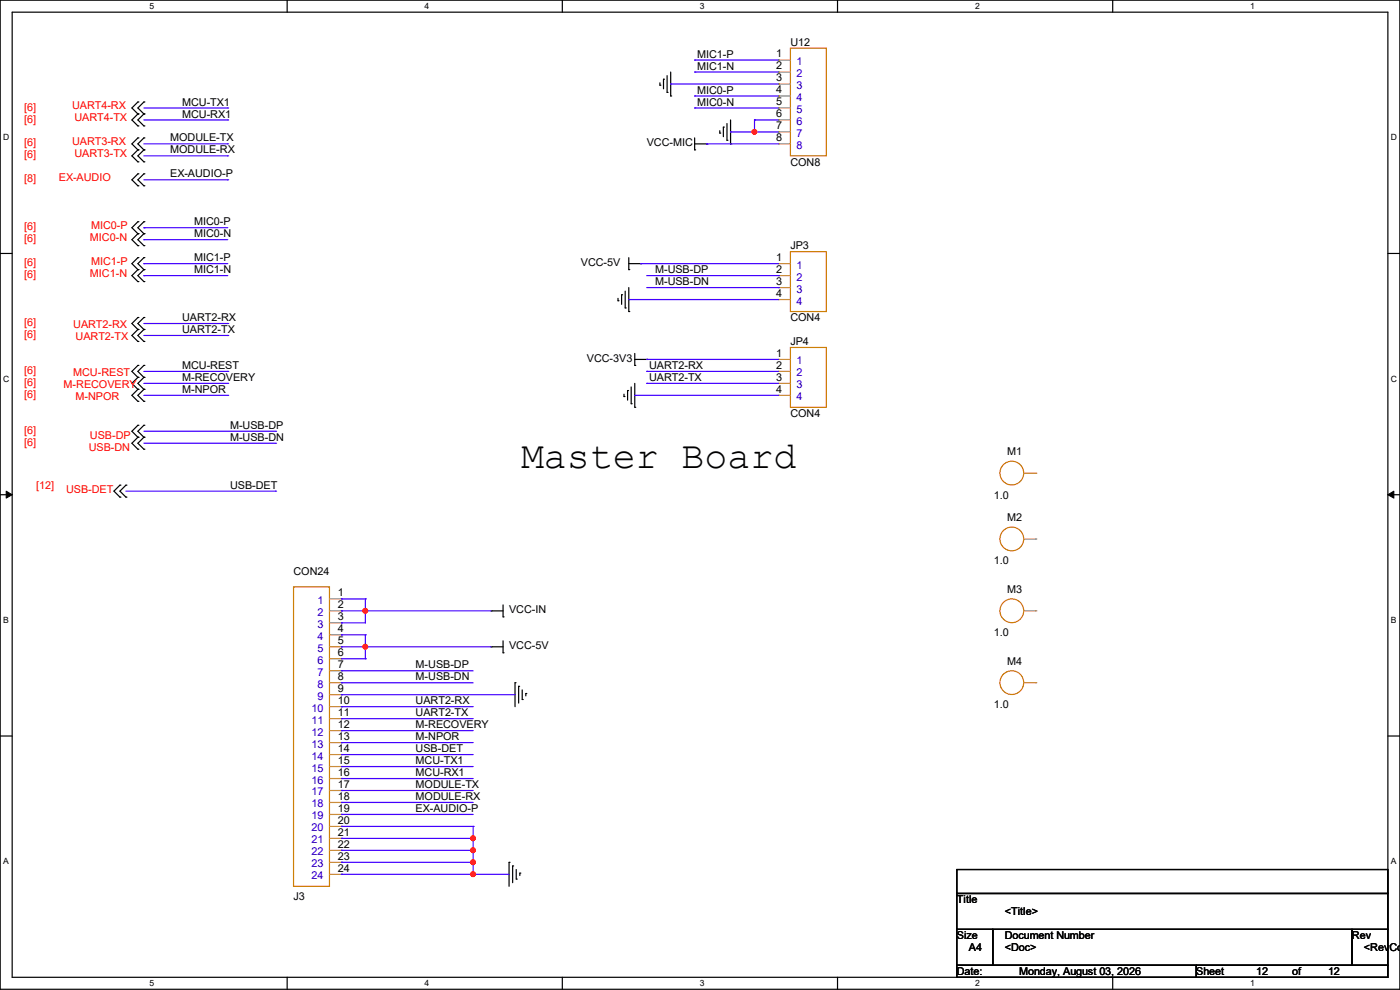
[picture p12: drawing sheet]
<svg xmlns="http://www.w3.org/2000/svg" width="297mm" height="210mm" viewBox="0 0 297 210" stroke-linecap="round" stroke-linejoin="round" font-family="sans-serif">
<g fill="none" stroke="#000" stroke-width=".25">
<path d="M0 0h297v209.8h-297zM2.6 2.6h291.8v204.7h-291.8zM60.9 0v2.6M119.3 0v2.6M140 18.1h.1M140 17.6v.5M140.8 16.8h.1M140.8 16.8v2M141.5 19.6h.1M141.5 16v3.6M142.3 15.3v5.1M177.7 0v2.6"/>
<path d="M236.1 0v2.6M29.3 24.2h.1M29.3 21.6h.1M29.3 26.7h.1M29.3 31.8h.1M29.3 29.3h.1M29.3 34.3h.1M29.3 39.4h.1M29.3 36.9h.1M29.3 21.6l-1.3 1.3 1.3 1.3M29.3 24.2l-1.3 1.2 1.3 1.3M29.3 29.3l-1.3 1.2 1.3 1.3"/>
<path d="M29.3 31.8l-1.3 1.3 1.3 1.2M29.3 36.9l-1.3 1.2 1.3 1.3M30.5 24.2h.1M30.5 21.6h.1M30.5 26.7h.1M30.5 31.8h.1M30.5 29.3h.1M30.5 34.3h.1M30.5 39.4h.1M30.5 36.9h.1M30.5 21.6l-1.2 1.3 1.2 1.3M30.5 24.2l-1.2 1.2 1.2 1.3"/>
<path d="M30.5 29.3l-1.2 1.2 1.2 1.3M30.5 31.8l-1.2 1.3 1.2 1.2M30.5 36.9l-1.2 1.2 1.2 1.3M142.3 20.4h.1M147.4 31.8h.1M147.4 30.5h2.5M147.4 29.3v2.5M149.9 30.5h.1M152.7 28.2h.1M152.7 27.7v.5M153.5 27h.1M153.5 27v2"/>
<path d="M154.2 29.8h.1M154.2 26.2v3.6M155 30.5h.1M155 25.4v5.1M0 53.8h2.6M29.3 49.6h.1M29.3 47h.1M29.3 52.1h.1M29.3 57.2h.1M29.3 54.7h.1M29.3 59.7h.1M29.3 47l-1.3 1.3 1.3 1.3"/>
<path d="M29.3 49.6l-1.3 1.2 1.3 1.3M29.3 54.7l-1.3 1.2 1.3 1.3M29.3 57.2l-1.3 1.3 1.3 1.2M30.5 49.6h.1M30.5 47h.1M30.5 52.1h.1M30.5 57.2h.1M30.5 54.7h.1M30.5 59.7h.1M30.5 47l-1.2 1.3 1.2 1.3M30.5 49.6l-1.2 1.2 1.2 1.3M30.5 54.7l-1.2 1.2 1.2 1.3"/>
<path d="M30.5 57.2l-1.2 1.3 1.2 1.2M133.4 57.2h.1M133.4 55.9h2.5M133.4 54.7v2.5M135.9 55.9h.1M294.4 53.8h2.6M29.3 67.4h.1M29.3 69.9h.1M29.3 72.4h.1M29.3 77.5h.1M29.3 67.4l-1.3 1.2 1.3 1.3M29.3 69.9l-1.3 1.3 1.3 1.2"/>
<path d="M29.3 77.5l-1.3 1.3 1.3 1.3M30.5 67.4h.1M30.5 69.9h.1M30.5 72.4h.1M30.5 77.5h.1M30.5 67.4l-1.2 1.2 1.2 1.3M30.5 69.9l-1.2 1.3 1.2 1.2M30.5 77.5l-1.2 1.3 1.2 1.3M131.1 63.8h.1M131.1 63.3v.5M131.9 62.5h.1M131.9 62.5v2.1"/>
<path d="M132.6 65.3h.1M132.6 61.8v3.5M133.4 66.1h.1M133.4 61v5.1M134.7 77.5h.1M134.7 76.2h2.5M134.7 75v2.5M137.2 76.2h.1M29.3 80.1h.1M29.3 82.6h.1M29.3 85.1h.1M29.3 90.2h.1"/>
<path d="M29.3 92.8h.1M29.3 95.3h.1M29.3 80.1l-1.3 1.2 1.3 1.3M29.3 82.6l-1.3 1.3 1.3 1.2M29.3 90.2l-1.3 1.3 1.3 1.3M29.3 92.8l-1.3 1.2 1.3 1.3M30.5 80.1h.1M30.5 82.6h.1M30.5 85.1h.1M30.5 90.2h.1M30.5 92.8h.1M30.5 95.3h.1"/>
<path d="M30.5 80.1l-1.2 1.2 1.2 1.3M30.5 82.6l-1.2 1.3 1.2 1.2M30.5 90.2l-1.2 1.3 1.2 1.3M30.5 92.8l-1.2 1.2 1.2 1.3M132.4 84.1h.1M132.4 83.6v.5M133.1 82.8h.1M133.1 82.8v2.1M133.9 85.6h.1M133.9 82.1v3.5M134.7 86.4h.1M134.7 81.3v5.1"/>
<path d="M0 104.9h2.6M25.4 102.9h.1M25.4 105.5h.1M25.4 102.9l-1.2 1.3 1.2 1.3M26.7 102.9h.1M26.7 105.5h.1M26.7 102.9l-1.3 1.3 1.3 1.3M294.4 104.9h2.6M104.2 129.6h.1M104.2 137.2h.1M104.2 129.6h2.5M104.2 137.2h2.5"/>
<path d="M106.7 130.9h.1M106.7 138.5h.1M106.7 128.3v2.6M106.7 135.9v2.6M0 156.1h2.6M109.3 144.8h.1M109.3 144.8v5.1M110 145.6h.1M110 145.6v3.5M110.8 148.4h.1M110.8 146.3v2.1M111.5 147.1h.1"/>
<path d="M111.5 147.1v.5M294.4 156.1h2.6M108 182.9h.1M108 182.9v5.1M108.8 183.7h.1M108.8 183.7v3.5M109.5 186.5h.1M109.5 184.4v2.1M110.3 185.2h.1M110.3 185.2v.5M203 184.4h91.4v5.1h-91.4zM203 189.5h91.4v7.6h-91.4z"/>
<path d="M203 197.1h7.6v7.7h-7.6zM210.6 197.1h76.2v7.7h-76.2zM286.8 197.1h7.6v7.7h-7.6zM60.9 207.3v2.5M119.3 207.3v2.5M177.7 207.3v2.5M203 204.8h50.8v2.5h-50.8zM236.1 207.3v2.5M253.8 204.8h40.6v2.5h-40.6z"/>
</g>
<path d="M1.3 104.2l1.3 .7-1.3 .8zM294.4 104.9l1.3-.7v1.5z" fill="#000"/>
<path d="M1.3 104.2l1.3 .7-1.3 .8zM294.4 104.9l1.3-.7v1.5z" fill="none" stroke="#000" stroke-width=".21"/>
<g fill="none" stroke="#cc8006" stroke-width=".25">
<path d="M167.7 10.2h7.6v22.9h-7.6zM167.7 53.4h7.6v12.7h-7.6zM167.7 73.7h7.6v12.7h-7.6zM62.3 124.5h7.6v63.5h-7.6z"/>
<circle cx="214.7" cy="100.4" r="2.52"/>
<circle cx="214.7" cy="114.3" r="2.52"/>
<circle cx="214.7" cy="129.6" r="2.52"/>
<circle cx="214.7" cy="144.8" r="2.52"/>
</g>
<g fill="none" stroke="#a84" stroke-width=".25">
<path d="M165.1 12.7h.1M165.1 15.3h.1M165.1 17.8h.1M165.1 12.7h2.6M165.1 15.3h2.6M165.1 17.8h2.6M165.1 20.4h.1M165.1 22.9h.1M165.1 25.4h.1M165.1 28h.1M165.1 30.5h.1M165.1 20.4h2.6"/>
<path d="M165.1 22.9h2.6M165.1 25.4h2.6M165.1 28h2.6M165.1 30.5h2.6M165.1 55.9h.1M165.1 58.5h.1M165.1 55.9h2.6M165.1 58.5h2.6M165.1 61h.1M165.1 63.5h.1M165.1 76.2h.1M165.1 78.8h.1"/>
<path d="M165.1 61h2.6M165.1 63.5h2.6M165.1 76.2h2.6M165.1 78.8h2.6M165.1 81.3h.1M165.1 83.9h.1M165.1 81.3h2.6M165.1 83.9h2.6M217.2 100.4h2.6M217.2 114.3h2.6M219.8 100.4h.1M219.8 114.3h.1"/>
<path d="M69.9 127h2.5M69.9 129.6h2.5M69.9 132.1h2.5M69.9 134.7h2.5M69.9 137.2h2.5M69.9 139.7h2.5M72.4 127h.1M72.4 129.6h.1M72.4 132.1h.1M72.4 134.7h.1M72.4 137.2h.1M72.4 139.7h.1"/>
<path d="M217.2 129.6h2.6M219.8 129.6h.1M69.9 142.3h2.5M69.9 144.8h2.5M69.9 147.4h2.5M69.9 149.9h2.5M69.9 152.4h2.5M69.9 155h2.5M69.9 157.5h2.5M72.4 142.3h.1M72.4 144.8h.1M72.4 147.4h.1"/>
<path d="M72.4 149.9h.1M72.4 152.4h.1M72.4 155h.1M72.4 157.5h.1M217.2 144.8h2.6M219.8 144.8h.1M69.9 160.1h2.5M69.9 162.6h2.5M69.9 165.1h2.5M69.9 167.7h2.5M69.9 170.2h2.5M69.9 172.8h2.5"/>
<path d="M69.9 175.3h2.5M69.9 177.8h2.5M72.4 160.1h.1M72.4 162.6h.1M72.4 165.1h.1M72.4 167.7h.1M72.4 170.2h.1M72.4 172.8h.1M72.4 175.3h.1M72.4 177.8h.1M69.9 180.4h2.5M69.9 182.9h2.5"/>
<path d="M69.9 185.5h2.5M72.4 180.4h.1M72.4 182.9h.1M72.4 185.5h.1"/>
</g>
<g fill="none" stroke="#4200ff" stroke-width=".25">
<path d="M142.3 17.8h.1M142.3 17.8h22.8M147.4 12.7h.1M147.4 15.3h.1M147.4 12.7h17.7M147.4 15.3h17.7M30.5 22.9h17.8M30.5 25.4h17.8M30.5 30.5h17.8M30.5 33.1h17.8M30.5 38.1h17.8M48.3 22.9h.1"/>
<path d="M48.3 25.4h.1M48.3 30.5h.1M48.3 33.1h.1M48.3 38.1h.1M147.4 20.4h.1M147.4 22.9h.1M147.4 22.9h17.7M147.4 20.4h17.7M149.9 30.5h.1M149.9 30.5h15.2M155 28h.1M155 28h5.1"/>
<path d="M30.5 48.3h.1M30.5 50.8h.1M30.5 55.9h.1M30.5 58.5h.1M30.5 55.9h17.8M30.5 48.3h17.8M30.5 50.8h17.8M30.5 58.5h17.8M135.9 55.9h.1M135.9 55.9h29.2M133.4 63.5h.1M133.4 63.5h31.7"/>
<path d="M137.2 76.2h.1M137.2 76.2h27.9M134.7 83.9h.1M134.7 83.9h30.4"/>
</g>
<circle cx="160" cy="28" r=".49" fill="#f00"/>
<circle cx="160" cy="28" r=".49" fill="none" stroke="#f00" stroke-width=".25"/>
<g fill="none" stroke="#4200ff" stroke-width=".25">
<path d="M160.1 25.4h.1M160.1 28h.1M160.1 25.4h5M160.1 25.4v2.6M160.1 28h5M137.2 58.5h27.9M165.1 58.5h.1M30.5 68.6h17.8M30.5 71.2h17.8M30.5 78.8h17.8M48.3 68.6h.1M48.3 71.2h.1"/>
<path d="M48.3 78.8h.1M137.2 78.8h.1M137.2 78.8h27.9M137.2 61h27.9M165.1 61h.1M30.5 81.3h17.8M30.5 83.9h17.8M30.5 91.5h28M30.5 94h28M48.3 81.3h.1M48.3 83.9h.1M58.5 91.5h.1"/>
<path d="M58.5 94h.1M137.2 81.3h.1M137.2 81.3h27.9M72.4 127h.1M72.4 129.6h.1M72.4 127h5.1M77.5 127h.1M77.5 127v2.6h-5.1"/>
</g>
<circle cx="77.5" cy="129.6" r=".49" fill="#f00"/>
<circle cx="77.5" cy="129.6" r=".49" fill="none" stroke="#f00" stroke-width=".25"/>
<path d="M72.4 132.1h.1M72.4 134.7h.1M72.4 137.2h.1M72.4 134.7h5.1M72.4 137.2h31.8M77.5 129.6h.1M77.5 134.7h.1M77.5 137.2h.1M77.5 129.6h26.7M77.5 129.6v2.5h-5.1M77.5 134.7v2.5" fill="none" stroke="#4200ff" stroke-width=".25"/>
<circle cx="77.5" cy="137.2" r=".49" fill="#f00"/>
<circle cx="77.5" cy="137.2" r=".49" fill="none" stroke="#f00" stroke-width=".25"/>
<path d="M72.4 175.3h.1M72.4 177.8h.1M72.4 175.3h28M100.4 175.3h.1M100.4 175.3v2.5h-28" fill="none" stroke="#4200ff" stroke-width=".25"/>
<circle cx="100.4" cy="177.8" r=".49" fill="#f00"/>
<circle cx="100.4" cy="177.8" r=".49" fill="none" stroke="#f00" stroke-width=".25"/>
<path d="M100.4 177.8h.1M100.4 177.8v2.6h-28M72.4 180.4h.1" fill="none" stroke="#4200ff" stroke-width=".25"/>
<circle cx="100.4" cy="180.4" r=".49" fill="#f00"/>
<circle cx="100.4" cy="180.4" r=".49" fill="none" stroke="#f00" stroke-width=".25"/>
<path d="M72.4 182.9h.1M100.4 180.4h.1M100.4 180.4v2.5h-28" fill="none" stroke="#4200ff" stroke-width=".25"/>
<circle cx="100.4" cy="182.9" r=".49" fill="#f00"/>
<circle cx="100.4" cy="182.9" r=".49" fill="none" stroke="#f00" stroke-width=".25"/>
<path d="M72.4 185.5h.1M100.4 182.9h.1M100.4 182.9v2.6h-28" fill="none" stroke="#4200ff" stroke-width=".25"/>
<circle cx="100.4" cy="185.4" r=".49" fill="#f00"/>
<circle cx="100.4" cy="185.4" r=".49" fill="none" stroke="#f00" stroke-width=".25"/>
<g fill="none" stroke="#4200ff" stroke-width=".25">
<path d="M26.7 104.2h31.8M58.5 104.2h.1M72.4 139.7h5.1M77.5 139.7h.1M77.5 137.2h.1M77.5 137.2v2.5M72.4 142.3h.1M72.4 144.8h.1M72.4 147.4h.1M72.4 149.9h.1M72.4 152.4h.1M72.4 155h.1"/>
<path d="M72.4 157.5h.1M72.4 142.3h28M72.4 144.8h28M72.4 147.4h36.9M72.4 149.9h28M72.4 152.4h28M72.4 155h28M72.4 157.5h28M72.4 160.1h.1M72.4 162.6h.1M72.4 165.1h.1M72.4 167.7h.1"/>
<path d="M72.4 170.2h.1M72.4 172.8h.1M72.4 160.1h28M72.4 162.6h28M72.4 165.1h28M72.4 167.7h28M72.4 170.2h28M72.4 172.8h28M100.4 185.5h.1M100.4 185.5h7.6"/>
</g>
<circle cx="160" cy="28" r=".49" fill="#f00"/>
<circle cx="160" cy="28" r=".49" fill="none" stroke="#f00" stroke-width=".25"/>
<circle cx="77.5" cy="129.6" r=".49" fill="#f00"/>
<circle cx="77.5" cy="129.6" r=".49" fill="none" stroke="#f00" stroke-width=".25"/>
<circle cx="77.5" cy="137.2" r=".49" fill="#f00"/>
<circle cx="77.5" cy="137.2" r=".49" fill="none" stroke="#f00" stroke-width=".25"/>
<circle cx="100.4" cy="177.8" r=".49" fill="#f00"/>
<circle cx="100.4" cy="177.8" r=".49" fill="none" stroke="#f00" stroke-width=".25"/>
<circle cx="100.4" cy="180.4" r=".49" fill="#f00"/>
<circle cx="100.4" cy="180.4" r=".49" fill="none" stroke="#f00" stroke-width=".25"/>
<circle cx="100.4" cy="182.9" r=".49" fill="#f00"/>
<circle cx="100.4" cy="182.9" r=".49" fill="none" stroke="#f00" stroke-width=".25"/>
<circle cx="100.4" cy="185.4" r=".49" fill="#f00"/>
<circle cx="100.4" cy="185.4" r=".49" fill="none" stroke="#f00" stroke-width=".25"/>
<text font-size="8.1" x="110.5" y="99.3">Master Board</text>
<g font-size="2.3">
<text x="167.7" y="9.7">U12</text>
<text x="147.9" y="12.2">MIC1-P</text>
<text x="147.9" y="14.8">MIC1-N</text>
<text x="164.6" y="12.2">1</text>
<text x="164.6" y="14.7">2</text>
<text x="164.6" y="17.3">3</text>
<text x="38.7" y="22.4">MCU-TX1</text>
<text x="147.9" y="19.9">MIC0-P</text>
<text x="147.9" y="22.4">MIC0-N</text>
<text x="164.6" y="19.8">4</text>
<text x="164.6" y="22.4">5</text>
<text x="38.7" y="24.9">MCU-RX1</text>
<text x="164.6" y="24.9">6</text>
<text x="164.6" y="27.4">7</text>
<text x="164.6" y="30">8</text>
<text x="36.1" y="30">MODULE-TX</text>
<text x="36.1" y="32.6">MODULE-RX</text>
<text x="137.2" y="31.1">VCC-MIC</text>
<text x="167.7" y="35.1">CON8</text>
<text x="36.1" y="37.6">EX-AUDIO-P</text>
<text x="41.2" y="47.8">MIC0-P</text>
<text x="41.2" y="50.3">MIC0-N</text>
<text x="167.7" y="52.9">JP3</text>
<text x="41.2" y="55.4">MIC1-P</text>
<text x="41.2" y="58">MIC1-N</text>
<text x="123.2" y="56.5">VCC-5V</text>
<text x="139" y="58">M-USB-DP</text>
<text x="164.6" y="55.4">1</text>
<text x="164.6" y="57.9">2</text>
<text x="139" y="60.5">M-USB-DN</text>
<text x="164.6" y="60.5">3</text>
<text x="164.6" y="63">4</text>
<text x="38.7" y="68.1">UART2-RX</text>
<text x="38.7" y="70.7">UART2-TX</text>
<text x="167.7" y="68.2">CON4</text>
<text x="124.5" y="76.8">VCC-3V3</text>
<text x="164.6" y="75.7">1</text>
<text x="167.7" y="73.2">JP4</text>
<text x="38.7" y="78.3">MCU-REST</text>
<text x="38.7" y="80.8">M-RECOVERY</text>
<text x="38.7" y="83.4">M-NPOR</text>
<text x="137.7" y="78.3">UART2-RX</text>
<text x="137.7" y="80.8">UART2-TX</text>
<text x="164.6" y="78.2">2</text>
<text x="164.6" y="80.8">3</text>
<text x="164.6" y="83.3">4</text>
<text x="167.7" y="88.5">CON4</text>
<text x="48.8" y="91">M-USB-DP</text>
<text x="48.8" y="93.5">M-USB-DN</text>
<text x="213.7" y="96.6">M1</text>
<text x="48.8" y="103.7">USB-DET</text>
<text x="210.9" y="105.7">1.0</text>
<text x="213.7" y="110.6">M2</text>
<text x="210.9" y="119.7">1.0</text>
<text x="62.3" y="122">CON24</text>
<text x="213.7" y="125.8">M3</text>
<text x="71.7" y="126.5">1</text>
<text x="71.7" y="129">2</text>
<text x="71.7" y="131.6">3</text>
<text x="108" y="130.1">VCC-IN</text>
<text x="71.7" y="134.1">4</text>
<text x="71.7" y="136.7">5</text>
<text x="108" y="137.8">VCC-5V</text>
<text x="210.9" y="135">1.0</text>
<text x="71.7" y="139.2">6</text>
<text x="71.7" y="141.7">7</text>
<text x="88.2" y="141.8">M-USB-DP</text>
<text x="213.7" y="141.1">M4</text>
<text x="71.7" y="144.3">8</text>
<text x="71.7" y="146.8">9</text>
<text x="71.7" y="149.4">10</text>
<text x="88.2" y="144.3">M-USB-DN</text>
<text x="88.2" y="149.4">UART2-RX</text>
<text x="71.7" y="151.9">11</text>
<text x="71.7" y="154.4">12</text>
<text x="88.2" y="151.9">UART2-TX</text>
<text x="88.2" y="154.5">M-RECOVERY</text>
<text x="210.9" y="150.2">1.0</text>
<text x="71.7" y="157">13</text>
<text x="71.7" y="159.5">14</text>
<text x="88.2" y="157">M-NPOR</text>
<text x="88.2" y="159.6">USB-DET</text>
<text x="71.7" y="162.1">15</text>
<text x="71.7" y="164.6">16</text>
<text x="71.7" y="167.1">17</text>
<text x="88.2" y="162.1">MCU-TX1</text>
<text x="88.2" y="164.6">MCU-RX1</text>
<text x="88.2" y="167.2">MODULE-TX</text>
<text x="71.7" y="169.7">18</text>
<text x="71.7" y="172.2">19</text>
<text x="88.2" y="169.7">MODULE-RX</text>
<text x="88.2" y="172.3">EX-AUDIO-P</text>
<text x="71.7" y="174.8">20</text>
<text x="71.7" y="177.3">21</text>
<text x="71.7" y="179.8">22</text>
<text x="71.7" y="182.4">23</text>
<text x="71.7" y="184.9">24</text>
<text x="62.3" y="190.8">J3</text>
<text x="203" y="191.6">Title</text>
<text x="213.1" y="194.1">&lt;Title&gt;</text>
<text x="203" y="199.2">Size</text>
<text x="205.5" y="201.8">A4</text>
<text x="213.1" y="199.2">Document Number</text>
<text x="213.1" y="201.8">&lt;Doc&gt;</text>
<text x="286.8" y="199.2">Rev</text>
<text x="289.3" y="201.8">&lt;Rev</text>
<text x="294.8" y="201.8">Cod</text>
<text x="203" y="206.8">Date:</text>
<text x="216.2" y="206.8">Monday, August 03, 2026</text>
<text x="253.8" y="206.8">Sheet</text>
<text x="266.5" y="206.8">12</text>
<text x="274.1" y="206.8">of</text>
<text x="281.7" y="206.8">12</text>
</g>
<g font-size="2.3" fill="#00c">
<text x="169" y="13.8">1</text>
<text x="169" y="16.3">2</text>
<text x="169" y="18.9">3</text>
<text x="169" y="21.4">4</text>
<text x="169" y="24">5</text>
<text x="169" y="26.5">6</text>
<text x="169" y="29">7</text>
<text x="169" y="31.6">8</text>
<text x="169" y="57">1</text>
<text x="169" y="59.5">2</text>
<text x="169" y="62.1">3</text>
<text x="169" y="64.6">4</text>
<text x="169" y="77.3">1</text>
<text x="169" y="79.8">2</text>
<text x="169" y="82.4">3</text>
<text x="169" y="84.9">4</text>
<text x="67.4" y="128.1">1</text>
<text x="67.4" y="130.6">2</text>
<text x="67.4" y="133.2">3</text>
<text x="67.4" y="135.7">4</text>
<text x="67.4" y="138.3">5</text>
<text x="67.4" y="140.8">6</text>
<text x="67.4" y="143.3">7</text>
<text x="67.4" y="145.9">8</text>
<text x="67.4" y="148.4">9</text>
<text x="66.1" y="151">10</text>
<text x="66.1" y="153.5">11</text>
<text x="66.1" y="156">12</text>
<text x="66.1" y="158.6">13</text>
<text x="66.1" y="161.1">14</text>
<text x="66.1" y="163.7">15</text>
<text x="66.1" y="166.2">16</text>
<text x="66.1" y="168.7">17</text>
<text x="66.1" y="171.3">18</text>
<text x="66.1" y="173.8">19</text>
<text x="66.1" y="176.4">20</text>
<text x="66.1" y="178.9">21</text>
<text x="66.1" y="181.4">22</text>
<text x="66.1" y="184">23</text>
<text x="66.1" y="186.5">24</text>
</g>
<g font-size="2.3" fill="#f00">
<text x="5.1" y="23.5">[6]</text>
<text x="15.3" y="23.2">UART4-RX</text>
<text x="5.1" y="26">[6]</text>
<text x="15.8" y="25.7">UART4-TX</text>
<text x="5.1" y="31.1">[6]</text>
<text x="5.1" y="33.6">[6]</text>
<text x="15.3" y="30.8">UART3-RX</text>
<text x="15.8" y="33.4">UART3-TX</text>
<text x="5.1" y="38.7">[8]</text>
<text x="12.5" y="38.4">EX-AUDIO</text>
<text x="5.1" y="48.9">[6]</text>
<text x="5.1" y="51.4">[6]</text>
<text x="19.1" y="51.1">MIC0-N</text>
<text x="19.3" y="48.6">MIC0-P</text>
<text x="5.1" y="56.5">[6]</text>
<text x="5.1" y="59">[6]</text>
<text x="19.1" y="58.8">MIC1-N</text>
<text x="19.3" y="56.2">MIC1-P</text>
<text x="5.1" y="69.2">[6]</text>
<text x="5.1" y="71.7">[6]</text>
<text x="15.5" y="69.7">UART2-RX</text>
<text x="16" y="72.2">UART2-TX</text>
<text x="5.1" y="79.3">[6]</text>
<text x="5.1" y="81.9">[6]</text>
<text x="13.5" y="82.4">M-RECOVERY</text>
<text x="15.5" y="79.8">MCU-REST</text>
<text x="5.1" y="84.4">[6]</text>
<text x="16" y="84.9">M-NPOR</text>
<text x="5.1" y="92">[6]</text>
<text x="5.1" y="94.6">[6]</text>
<text x="18.8" y="95.6">USB-DN</text>
<text x="19.1" y="93">USB-DP</text>
<text x="7.7" y="103.7">[12]</text>
<text x="14" y="104.5">USB-DET</text>
</g>
<g font-size="1.8">
<text x="31.7" y="1.9">5</text>
<text x="90.1" y="1.9">4</text>
<text x="148.5" y="1.9">3</text>
<text x="206.8" y="1.9">2</text>
<text x="265.2" y="1.9">1</text>
<text x=".7" y="29.8">D</text>
<text x="295.1" y="29.8">D</text>
<text x=".7" y="80.9">C</text>
<text x="295.1" y="80.9">C</text>
<text x=".7" y="132.1">B</text>
<text x="295.1" y="132.1">B</text>
<text x=".7" y="183.3">A</text>
<text x="295.1" y="183.3">A</text>
<text x="31.7" y="209.2">5</text>
<text x="90.1" y="209.2">4</text>
<text x="148.5" y="209.2">3</text>
<text x="206.8" y="209.2">2</text>
<text x="265.2" y="209.2">1</text>
</g>
</svg>
